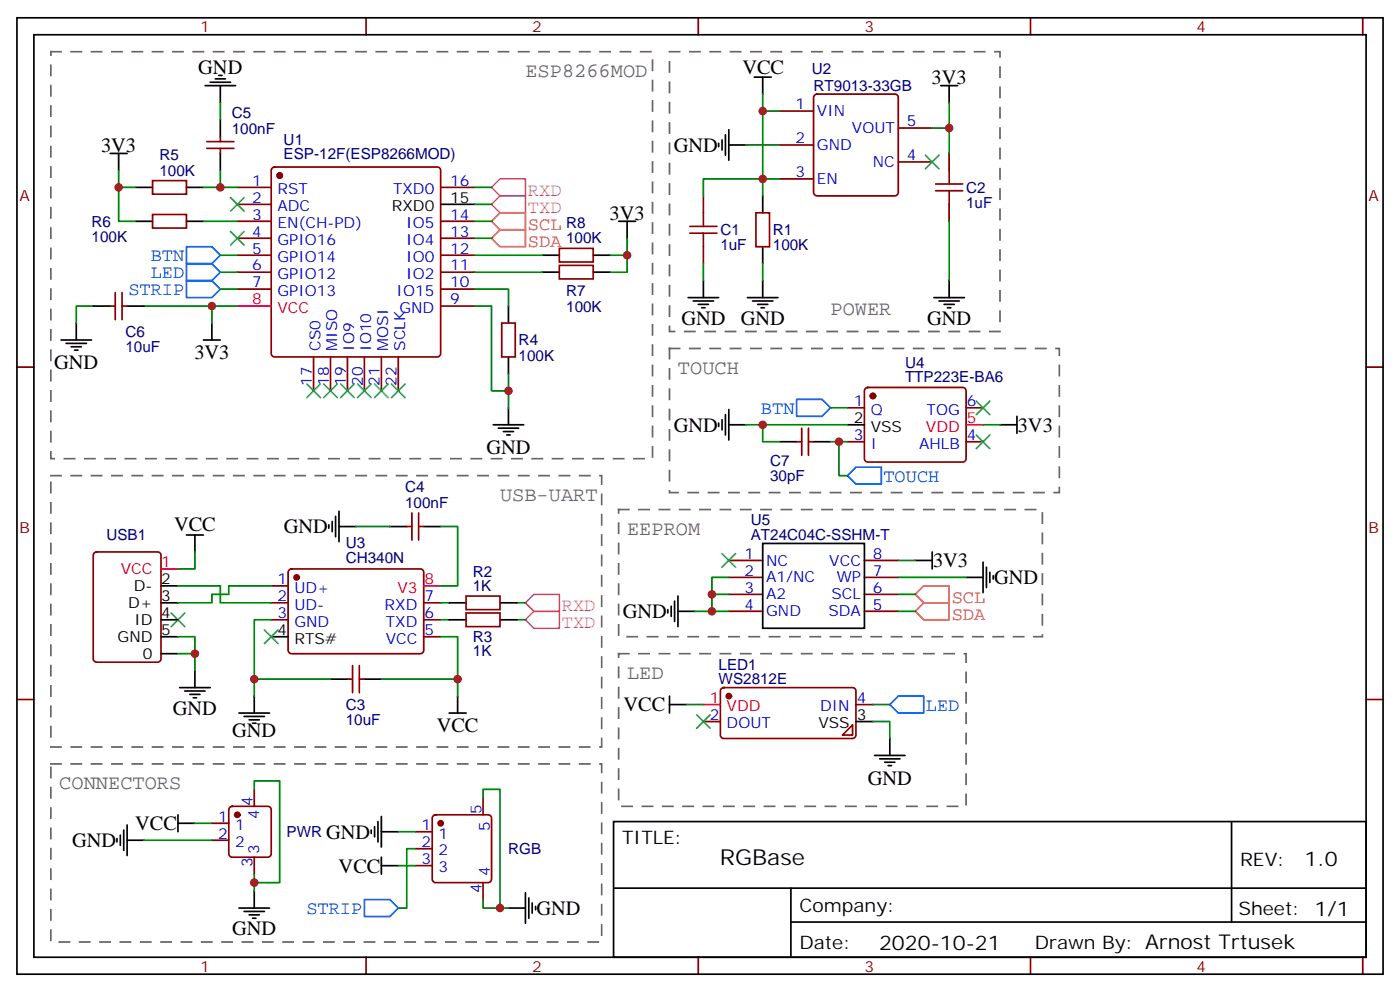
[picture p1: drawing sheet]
<svg xmlns="http://www.w3.org/2000/svg" width="291mm" height="206mm" viewBox="0 0 291 206" stroke-linecap="round" stroke-linejoin="round" font-family="sans-serif">
<g fill="none" stroke="#870000" stroke-width=".35">
<path d="M76.2 3.7v3.5M145.3 3.7v3.5M169.6 19.8l.4-.2h16.3a.71 .71 0 0 1 .7 .7v19.7a.76 .76 0 0 1-.7 .7h-16.3a.76 .76 0 0 1-.7-.7v-19.7zM214.5 3.7v3.5M283.6 3.7v3.5M31.7 37.6h7.1v2.8h-7.1zM43 30.9h5.7M43 29.5h5.7M45.9 28.4v1.1M45.9 30.9v1M49.4 39h7M56.7 35l.4-.3h33.9a.71 .71 0 0 1 .7 .8v38.1a.76 .76 0 0 1-.7 .7h-33.9a.76 .76 0 0 1-.7-.7v-38.1z"/>
<path d="M91.7 39h7.1M162.3 23.1h7M162.3 30.2h7M162.3 37.2h7M187 33.7h7M187 26.6h7M197.6 31.9v3.6M31.7 44.6h7.1v2.8h-7.1zM49.4 42.5h7M49.4 46h7M49.4 49.6h7M49.4 53.1h7"/>
<path d="M49.4 56.6h7M91.7 46h7.1M91.7 49.6h7.1M91.7 53.1h7.1M91.7 56.6h7.1M116.4 55.2h7.1v2.8h-7.1zM116.4 51.7h7.1v2.8h-7.1zM146.4 40.7v3.6M146.4 51.3v3.6M157.3 44.3h2.9v7h-2.9zM197.6 42.5v3.5M3.5 76.4h3.6"/>
<path d="M22.9 63.7h1.1M24 60.9v5.6M25.4 63.7h1.1M25.4 60.9v5.6M49.4 60.1h7M65.3 74.3v7M68.8 74.3v7M72.3 74.3v7M75.8 74.3v7M79.4 74.3v7M82.9 74.3v7M91.7 60.1h7.1"/>
<path d="M91.7 63.7h7.1M104.4 67.2h2.8v7.1h-2.8zM284.3 76.4h3.6M165.8 91.9h1.1M166.9 89.1v5.6M168.3 91.9h1M168.3 89.1v5.6M176.4 84.8h3.5M176.4 91.9h3.5M180.2 80.8l.4-.2h19.8a.71 .71 0 0 1 .7 .7v14.1a.76 .76 0 0 1-.7 .7h-19.8a.76 .76 0 0 1-.7-.7v-14.1zM201.1 84.8h3.5M201.1 91.9h3.5"/>
<path d="M19.6 115l.5-.2h12.7a.71 .71 0 0 1 .7 .7v21.6a.76 .76 0 0 1-.7 .7h-12.7a.76 .76 0 0 1-.7-.7v-21.6zM60.2 118.6l.5-.2h26.8a.71 .71 0 0 1 .7 .7v16.2a.76 .76 0 0 1-.7 .7h-26.8a.76 .76 0 0 1-.7-.7v-16.2zM84.7 109.5h1M85.7 106.7v5.7M87.1 106.7v5.7M87.1 109.5h1.1M151.7 116.6h7M179.9 116.6h7.1M56.4 121.9h3.6M56.4 125.4h3.6M56.4 128.9h3.6M73.4 138.5v5.6"/>
<path d="M74.8 138.5v5.6M88.2 125.4h3.5M88.2 128.9h3.5M88.2 132.5h3.5M97 124h7.1v2.8h-7.1zM97 127.5h7.1v2.9h-7.1zM151.7 120.1h7M151.7 123.6h7M151.7 127.2h7M179.9 120.1h7.1M179.9 123.6h7.1M179.9 127.2h7.1"/>
<path d="M3.5 145.5h3.6M72.3 141.3h1.1M74.8 141.3h1M146.4 150.1h3.5M150.2 143.3l.4-.2h26.8a.71 .71 0 0 1 .8 .7v9.1a.76 .76 0 0 1-.8 .7h-26.8a.76 .76 0 0 1-.7-.7v-9.1zM177.4 150.8v2.1h-2.1zM178.2 146.6h3.5M284.3 145.5h3.6M44.1 171.3h3.5M44.1 174.8h3.5M47.9 168l.4-.3h7.4a.71 .71 0 0 1 .7 .8v9.1a.76 .76 0 0 1-.7 .7h-7.4a.76 .76 0 0 1-.7-.7v-9.1zM52.9 164.2v3.5"/>
<path d="M52.9 178.3v3.6M86.4 176.6h3.6M86.4 173h3.6M90.2 169.7l.5-.2h10.9a.71 .71 0 0 1 .7 .7v12.7a.76 .76 0 0 1-.7 .7h-10.9a.76 .76 0 0 1-.7-.7v-12.7zM100.5 166v3.5M76.2 199.1v3.6M86.4 180.1h3.6M100.5 183.6v3.5M145.3 199.1v3.6M214.5 199.1v3.6M283.6 199.1v3.6"/>
</g>
<g fill="none" stroke="#000" stroke-width=".35">
<path d="M3.5 3.7h284.4v199h-284.4zM7.1 7.2h277.2v191.9h-277.2zM42.7 17.8h6.3M43.7 17.1h4.3M44.8 16.4h2.1M45.5 15.7h.7M45.9 17.8v3.5M157 16.1h3.5M158.7 16.1v3.5M195.8 17.8h3.5M197.6 17.8v3.5M22.9 31.9h3.6"/>
<path d="M24.7 31.9v3.6M28.2 39h3.5M38.8 39h3.5M45.9 24.9v3.5M45.9 31.9v3.6M149.6 29.8v.7M150.3 29.1v2.1M151 28v4.3M151.7 30.2h3.5M151.7 27v6.3M28.2 46h3.5M38.8 46h3.5"/>
<path d="M91.7 42.5h7.1M112.9 56.6h3.5M112.9 53.1h3.5M123.5 56.6h3.5M123.5 53.1h3.5M128.8 46h3.5M130.5 46v3.6M146.4 58.4v3.5M158.7 40.7v3.6M158.7 51.3v3.6M158.7 58.4v3.5M197.6 58.4v3.5"/>
<path d="M12.7 70.7h6.3M13.8 71.4h4.2M14.8 72.1h2.1M15.5 72.8h.7M15.9 67.2v3.5M19.4 63.7h3.5M26.5 63.7h3.5M42.3 70.7h3.6M44.1 67.2v3.5M105.8 63.7v3.5M105.8 74.3v3.5M143.2 61.9h6.4"/>
<path d="M144.3 62.6h4.2M145.3 63.3h2.2M146 64h.8M155.6 61.9h6.3M156.6 62.6h4.3M157.7 63.3h2.1M158.4 64h.7M194.4 61.9h6.3M195.4 62.6h4.3M196.5 63.3h2.1M197.2 64h.7M102.7 88.4h6.3"/>
<path d="M103.7 89.1h4.2M104.8 89.8h2.1M105.5 90.5h.7M105.8 84.8v3.6M149.6 88v.7M150.3 87.3v2.1M151 86.3v4.2M151.7 85.2v6.3M151.7 88.4h3.5M162.3 91.9h3.5M169.3 91.9h3.6M176.4 88.4h3.5"/>
<path d="M208.1 88.4h3.6M211.7 86.6v3.5M38.8 111.3h3.5M40.6 111.3v3.5M68.4 109.2v.7M69.1 108.5v2.1M69.8 107.4v4.3M70.6 109.5h3.5M70.6 106.4v6.3M81.1 109.5h3.6M88.2 109.5h3.5M158.7 113.1h21.2v17.6h-21.2z"/>
<path d="M190.5 116.6h3.5M194 114.8v3.6M204.6 116.9v6.4M205.3 118v4.2M206 119.1v2.1M206.7 119.8v.7M33.5 132.5h3.5M33.5 125.4h3.5M33.5 128.9h3.5M33.5 121.9h3.5M33.5 136h3.5M40.6 139.5v3.6"/>
<path d="M56.4 132.5h3.6M93.5 125.4h3.5M93.5 128.9h3.5M104.1 125.4h3.5M104.1 128.9h3.5M139 126.8v.7M139.7 126.1v2.1M140.4 125.1v4.2M141.1 127.2h3.5M141.1 124v6.4M201.1 120.1h3.5M37.4 143.1h6.3"/>
<path d="M38.5 143.8h4.2M39.5 144.5h2.1M40.2 145.2h.7M49.7 148.3h6.4M50.8 149h4.2M51.9 149.8h2.1M52.6 150.5h.7M52.9 144.8v3.5M68.8 141.3h3.5M75.8 141.3h3.6M93.5 148.3h3.5M95.2 144.8v3.5"/>
<path d="M139.3 146.6h3.6M139.3 144.8v3.5M178.2 150.1h3.5M182 157.2h6.4M183.1 157.9h4.2M184.1 158.6h2.2M184.9 159.3h.7M185.2 153.6v3.6M24.3 174.4v.8M25 173.7v2.2M25.8 172.7v4.2M26.5 174.8h3.5"/>
<path d="M26.5 171.6v6.4M37 171.3h3.6M37 169.5v3.5M77.3 172.7v.7M78 172v2.1M78.7 170.9v4.3M79.4 173h3.5M79.4 169.9v6.3M79.4 178.3v3.6M127.7 170.9h156.6v28.2h-156.6zM256.3 170.9v20.9M49.7 188.9h6.4"/>
<path d="M50.8 189.6h4.2M51.9 190.3h2.1M52.6 191h.7M52.9 185.4v3.5M79.4 180.1h3.5M105.8 188.9h3.6M109.4 185.7v6.4M110.1 186.8v4.2M110.8 187.9v2.1M111.5 188.6v.7M127.7 184.8h156.5M164.6 191.8h119.6"/>
<path d="M164.6 184.8v14.1"/>
</g>
<g fill="#870000" stroke="#870000" stroke-width=".35">
<circle cx="58.2" cy="36.5" r=".53"/>
<circle cx="61.7" cy="120.1" r=".53"/>
<circle cx="181.7" cy="82.4" r=".53"/>
<circle cx="151.7" cy="144.8" r=".53"/>
<circle cx="91.7" cy="171.3" r=".53"/>
<circle cx="49.4" cy="169.5" r=".53"/>
</g>
<path d="M49.4 63.7h7M201.1 88.4h3.5M33.5 118.4h3.5M88.2 121.9h3.5M146.4 146.6h3.5" fill="none" stroke="#f00" stroke-width=".35"/>
<g fill="none" stroke="#3c3" stroke-width=".35">
<path d="M192.6 32.3l2.8 2.8M195.4 32.3l-2.8 2.8M48 41.1l2.8 2.8M48 48.2l2.8 2.8M50.8 41.1l-2.8 2.8M50.8 48.2l-2.8 2.8M63.9 79.9l2.8 2.8M66.7 79.9l-2.8 2.8M67.4 79.9l2.8 2.8M70.2 79.9l-2.8 2.8M70.9 79.9l2.8 2.8M73.7 79.9l-2.8 2.8"/>
<path d="M74.4 79.9l2.9 2.8M77.3 79.9l-2.9 2.8M78 79.9l2.8 2.8M80.8 79.9l-2.8 2.8M81.5 79.9l2.8 2.8M84.3 79.9l-2.8 2.8M203.2 83.4l2.8 2.9M203.2 90.5l2.8 2.8M206 83.4l-2.8 2.9M206 90.5l-2.8 2.8M150.3 115.2l2.8 2.8M153.1 115.2l-2.8 2.8"/>
<path d="M35.6 127.5l2.9 2.9M38.5 127.5l-2.9 2.9M55 131.1l2.9 2.8M57.9 131.1l-2.9 2.8M145 148.7l2.8 2.8M147.8 148.7l-2.8 2.8"/>
</g>
<path d="M194.7 39.7h5.7M194.7 38.3h5.7M197.6 35.5v2.8M197.6 39.7v2.8M143.6 48.5h5.6M143.6 47.1h5.6M146.4 44.3v2.8M146.4 48.5v2.8" fill="none" stroke="#a10000" stroke-width=".35"/>
<g fill="none" stroke="#008700" stroke-width=".35">
<path d="M158.7 19.6v3.5M24.7 35.5v10.5h3.5M24.7 39h3.5M42.3 39h7.1M45.9 21.3v3.6M45.9 35.5v3.5M98.8 39h3.5M155.2 30.2h7.1M162.3 37.2h-15.9v3.5M162.3 23.1h-3.6v17.6M197.6 21.3v5.3h-3.6M197.6 26.6v5.3"/>
<path d="M42.3 46h7.1M45.9 53.1h3.5M45.9 56.6h3.5M98.8 53.1h14.1M98.8 56.6h14.1M98.8 46h3.5M98.8 42.5h3.5M98.8 49.6h3.5M127 53.1h3.5M130.5 49.6v7h-3.5M146.4 54.9v3.5M158.7 54.9v3.5"/>
<path d="M197.6 46v12.4M19.4 63.7h-3.5v3.5M30 63.7h14.1M45.9 60.1h3.5M49.4 63.7h-5.3v3.5M98.8 60.1h7v3.6M98.8 63.7h3.5v17.6h3.5M105.8 77.8v7M155.2 88.4h21.2M158.7 88.4v3.5h3.6M172.9 84.8h3.5M172.9 91.9h3.5"/>
<path d="M174.6 91.9v7.1h1.8M204.6 88.4h3.5M40.6 114.8v3.6h-3.6M74.1 109.5h7M91.7 109.5h3.5v12.4h-3.5M187 116.6h3.5M37 136h3.6v3.5M37 132.5h3.6v3.5M37 121.9h8.9v3.5h10.5M56.4 128.9h-3.5v12.4h15.9M56.4 121.9h-8.8v1.7h-3.5v1.8h-7.1M91.7 132.5h3.5v8.8h-15.8"/>
<path d="M91.7 125.4h1.8M91.7 128.9h1.8M107.6 125.4h1.8M107.6 128.9h1.8M144.6 127.2h7.1M148.2 123.6h3.5M151.7 120.1h-3.5v7.1M187 127.2h3.5M187 123.6h3.5M187 120.1h14.1M52.9 141.3v3.5M95.2 141.3v3.5"/>
<path d="M142.9 146.6h3.5M181.7 150.1h3.5v3.5M181.7 146.6h3.5M30 174.8h14.1M40.6 171.3h3.5M52.9 164.2v-1.7h5.3v21.1h-5.3M82.9 173h3.5M86.4 176.6h-1.7v12.3h-1.8M100.5 166v-1.8h3.6v24.7h-3.6v-1.8M52.9 181.9v3.5M82.9 180.1h3.5M104.1 188.9h1.7"/>
</g>
<path d="M10.6 10.8h125.2v84.6h-125.2zM139.3 10.8h68.8v58.2h-68.8zM139.3 72.5h81.2v30h-81.2zM10.6 99h114.6v56.4h-114.6zM128.8 106h88.2v26.5h-88.2zM128.8 136h72.3v31.7h-72.3zM10.6 158.9h114.6v37.1h-114.6z" fill="none" stroke="#666" stroke-width=".35" stroke-dasharray="2.1 2.1"/>
<path d="M104.1 37.2h5.3v3.5h-5.3l-1.8-1.7zM104.1 40.7h5.3v3.6h-5.3l-1.8-1.8zM109.4 128.9l1.7-1.7h5.3v3.5h-5.3zM111.1 123.6h5.3v3.6h-5.3l-1.7-1.8z" fill="none" stroke="#f0f" stroke-width=".35"/>
<path d="M104.1 44.3h5.3v3.5h-5.3l-1.8-1.8zM104.1 47.8h5.3v3.5h-5.3l-1.8-1.7zM192.3 121.9h5.3v3.5h-5.3l-1.8-1.8zM192.3 125.4h5.3v3.5h-5.3l-1.8-1.7z" fill="none" stroke="#f60" stroke-width=".35"/>
<path d="M38.8 51.3h5.3l1.8 1.8-1.8 1.8h-5.3zM38.8 54.9h5.3l1.8 1.7-1.8 1.8h-5.3zM38.8 58.4h5.3l1.8 1.7-1.8 1.8h-5.3zM165.8 83.1h5.3l1.8 1.7-1.8 1.8h-5.3zM178.2 97.2h5.2v3.5h-5.2l-1.8-1.7zM187 144.8h5.3v3.5h-5.3l-1.8-1.7zM75.8 187.1h5.3l1.8 1.8-1.8 1.8h-5.3z" fill="none" stroke="#06f" stroke-width=".35"/>
<g fill="#c00">
<circle cx="158.8" cy="37.2" r=".88"/>
<circle cx="158.8" cy="23.1" r=".88"/>
<circle cx="197.6" cy="26.6" r=".88"/>
<circle cx="52.9" cy="141.3" r=".88"/>
<circle cx="95.3" cy="141.3" r=".88"/>
<circle cx="105.8" cy="81.3" r=".88"/>
<circle cx="130.5" cy="53.1" r=".88"/>
<circle cx="24.7" cy="39" r=".88"/>
<circle cx="45.9" cy="39" r=".88"/>
<circle cx="44.1" cy="63.7" r=".88"/>
<circle cx="158.8" cy="88.4" r=".88"/>
<circle cx="148.2" cy="127.2" r=".88"/>
<circle cx="148.2" cy="123.6" r=".88"/>
<circle cx="40.6" cy="136" r=".88"/>
<circle cx="52.9" cy="183.6" r=".88"/>
<circle cx="104.1" cy="188.9" r=".88"/>
<circle cx="174.6" cy="91.9" r=".88"/>
</g>
<text font-size="4.6" x="149.8" y="179.9">RGBase</text>
<g font-size="4.2">
<text x="41.3" y="15.3">GND</text>
<text x="154.5" y="15.3">VCC</text>
<text x="193.9" y="17.5">3V3</text>
<text x="21" y="31.6">3V3</text>
<text x="140.2" y="31.6">GND</text>
<text x="126.9" y="45.7">3V3</text>
<text x="141.8" y="67.6">GND</text>
<text x="154.2" y="67.6">GND</text>
<text x="193" y="67.6">GND</text>
<text x="11.3" y="76.8">GND</text>
<text x="40.4" y="74.7">3V3</text>
<text x="140.2" y="89.8">GND</text>
<text x="211.8" y="89.8">3V3</text>
<text x="101.2" y="94.5">GND</text>
<text x="36.2" y="110.5">VCC</text>
<text x="59.1" y="111">GND</text>
<text x="194.2" y="118">3V3</text>
<text x="206.9" y="121.5">GND</text>
<text x="129.6" y="128.6">GND</text>
<text x="36" y="148.7">GND</text>
<text x="129.8" y="148">VCC</text>
<text x="48.3" y="153.3">GND</text>
<text x="90.9" y="152.3">VCC</text>
<text x="180.7" y="163.3">GND</text>
<text x="28.2" y="172.7">VCC</text>
<text x="15" y="176.2">GND</text>
<text x="67.9" y="174.4">GND</text>
<text x="70.5" y="181.5">VCC</text>
<text x="271.5" y="180.2">1.0</text>
<text x="111.7" y="190.4">GND</text>
<text x="48.3" y="194.6">GND</text>
<text x="183" y="197.5">2020-10-21</text>
</g>
<g font-size="4.2" fill="#666">
<text x="109.4" y="16.1">ESP8266MOD</text>
<text x="172.9" y="65.4">POWER</text>
<text x="141.1" y="77.8">TOUCH</text>
<text x="104.1" y="104.2">USB-UART</text>
<text x="130.5" y="111.3">EEPROM</text>
<text x="130.5" y="141.3">LED</text>
<text x="12.3" y="164.2">CONNECTORS</text>
</g>
<g font-size="3.9" fill="#f0f">
<text x="109.9" y="40.7">RXD</text>
<text x="109.9" y="44.3">TXD</text>
<text x="116.9" y="127.2">RXD</text>
<text x="116.9" y="130.7">TXD</text>
</g>
<g font-size="3.9" fill="#f60">
<text x="109.9" y="47.8">SCL</text>
<text x="109.9" y="51.3">SDA</text>
<text x="198.1" y="125.4">SCL</text>
<text x="198.1" y="128.9">SDA</text>
</g>
<g font-size="3.9" fill="#06f">
<text x="31.4" y="54.4">BTN</text>
<text x="31.4" y="57.9">LED</text>
<text x="26.7" y="61.4">STRIP</text>
<text x="158.4" y="86.1">BTN</text>
<text x="183.9" y="100.2">TOUCH</text>
<text x="192.7" y="147.9">LED</text>
<text x="63.8" y="190.2">STRIP</text>
</g>
<g font-size="3.9">
<text x="129.5" y="175.5">TITLE:</text>
<text x="258.1" y="180.2">REV:</text>
<text x="166.4" y="189.7">Company:</text>
<text x="257.7" y="190.3">Sheet: 1/1</text>
<text x="166.4" y="197.4">Date:</text>
<text x="215.4" y="197.5">Drawn By: Arnost Trtusek</text>
</g>
<g font-size="3.2" fill="#800">
<text x="41.6" y="6.7">1</text>
<text x="110.8" y="6.7">2</text>
<text x="179.9" y="6.7">3</text>
<text x="249.1" y="6.7">4</text>
<text x="4.1" y="41.8">A</text>
<text x="284.9" y="41.8">A</text>
<text x="4.1" y="110.9">B</text>
<text x="284.9" y="110.9">B</text>
<text x="41.6" y="202.1">1</text>
<text x="110.8" y="202.1">2</text>
<text x="179.9" y="202.1">3</text>
<text x="249.1" y="202.1">4</text>
</g>
<g font-size="3.2" fill="#000080">
<text x="169" y="15.4">U2</text>
<text x="169.3" y="18.9">RT9013-33GB</text>
<text x="48.2" y="27.8">100nF</text>
<text x="48.2" y="24.6">C5</text>
<text x="33.2" y="33.3">R5</text>
<text x="59" y="33.1">ESP-12F(ESP8266MOD)</text>
<text x="59" y="30.1">U1</text>
<text x="33.2" y="36.5">100K</text>
<text x="201.1" y="40.2">C2</text>
<text x="19.1" y="47.2">R6</text>
<text x="117.8" y="47.4">R8</text>
<text x="201.1" y="43.3">1uF</text>
<text x="19.1" y="50.4">100K</text>
<text x="117.8" y="50.6">100K</text>
<text x="149.9" y="52.1">1uF</text>
<text x="149.9" y="49">C1</text>
<text x="160.9" y="52.1">100K</text>
<text x="160.9" y="49">R1</text>
<text x="117.8" y="64.8">100K</text>
<text x="117.8" y="61.6">R7</text>
<text x="26.1" y="70.1">C6</text>
<text x="108" y="71.9">R4</text>
<text x="26.1" y="73.2">10uF</text>
<text x="107.9" y="75.1">100K</text>
<text x="188.4" y="76.6">U4</text>
<text x="188.4" y="79.6">TTP223E-BA6</text>
<text x="160.3" y="100.1">30pF</text>
<text x="160.3" y="97">C7</text>
<text x="84.3" y="105.7">100nF</text>
<text x="84.3" y="102.4">C4</text>
<text x="22.2" y="112.4">USB1</text>
<text x="72" y="113.9">U3</text>
<text x="156.3" y="112.4">AT24C04C-SSHM-T</text>
<text x="156.3" y="109.2">U5</text>
<text x="72" y="117.1">CH340N</text>
<text x="98.4" y="122.9">1K</text>
<text x="98.4" y="120">R2</text>
<text x="98.4" y="136.5">1K</text>
<text x="98.4" y="133.6">R3</text>
<text x="149.6" y="142.4">WS2812E</text>
<text x="149.6" y="139.5">LED1</text>
<text x="72" y="147.7">C3</text>
<text x="72" y="150.8">10uF</text>
<text x="59.7" y="174.2">PWR</text>
<text x="105.8" y="177.7">RGB</text>
</g>
<g font-size="3.2" fill="#00f">
<text x="165.6" y="22.8">1</text>
<text x="165.6" y="29.8">2</text>
<text x="170" y="24.2">VIN</text>
<text x="177.3" y="27.7">VOUT</text>
<text x="188.7" y="26.3">5</text>
<text x="170" y="31.2">GND</text>
<text x="181.7" y="34.7">NC</text>
<text x="188.7" y="33.3">4</text>
<text x="52.5" y="38.6">1</text>
<text x="57.7" y="40.4">RST</text>
<text x="81.8" y="40.4">TXD0</text>
<text x="93.7" y="38.6">16</text>
<text x="165.6" y="36.9">3</text>
<text x="170" y="38.3">EN</text>
<text x="52.5" y="42.2">2</text>
<text x="52.5" y="45.7">3</text>
<text x="57.7" y="43.9">ADC</text>
<text x="57.7" y="47.4">EN(CH-PD)</text>
<text x="84.6" y="47.4">IO5</text>
<text x="93.7" y="45.7">14</text>
<text x="52.5" y="49.2">4</text>
<text x="52.5" y="52.7">5</text>
<text x="57.7" y="51">GPIO16</text>
<text x="84.6" y="51">IO4</text>
<text x="93.7" y="52.7">12</text>
<text x="93.7" y="49.2">13</text>
<text x="52.5" y="56.3">6</text>
<text x="52.5" y="59.8">7</text>
<text x="57.7" y="54.5">GPIO14</text>
<text x="57.7" y="58">GPIO12</text>
<text x="84.6" y="58">IO2</text>
<text x="84.6" y="54.5">IO0</text>
<text x="93.7" y="59.8">10</text>
<text x="93.7" y="56.3">11</text>
<text x="57.7" y="61.6">GPIO13</text>
<text x="82.6" y="61.6">IO15</text>
<text x="83.1" y="65.1">GND</text>
<text x="93.7" y="63.3">9</text>
<text x="66.7" y="73" transform="rotate(-90 66.7 73)">CS0</text>
<text x="70.2" y="73" transform="rotate(-90 70.2 73)">MISO</text>
<text x="73.7" y="73" transform="rotate(-90 73.7 73)">IO9</text>
<text x="77.3" y="73" transform="rotate(-90 77.3 73)">IO10</text>
<text x="80.8" y="73" transform="rotate(-90 80.8 73)">MOSI</text>
<text x="84.3" y="73" transform="rotate(-90 84.3 73)">SCLK</text>
<text x="64.9" y="80.2" transform="rotate(-90 64.9 80.2)">17</text>
<text x="68.4" y="80.2" transform="rotate(-90 68.4 80.2)">18</text>
<text x="72" y="80.2" transform="rotate(-90 72 80.2)">19</text>
<text x="75.5" y="80.2" transform="rotate(-90 75.5 80.2)">20</text>
<text x="79" y="80.2" transform="rotate(-90 79 80.2)">21</text>
<text x="82.5" y="80.2" transform="rotate(-90 82.5 80.2)">22</text>
<text x="177.7" y="84.5">1</text>
<text x="181.2" y="86.3">Q</text>
<text x="192.9" y="86.3">TOG</text>
<text x="201.3" y="84.5">6</text>
<text x="177.7" y="91.5">3</text>
<text x="181.2" y="93.3">I</text>
<text x="191.3" y="93.3">AHLB</text>
<text x="201.3" y="91.5">4</text>
<text x="155" y="116.2">1</text>
<text x="155" y="119.8">2</text>
<text x="159.5" y="117.7">NC</text>
<text x="172.6" y="117.7">VCC</text>
<text x="181.7" y="119.8">7</text>
<text x="181.7" y="116.2">8</text>
<text x="57.8" y="121.5">1</text>
<text x="57.8" y="125.1">2</text>
<text x="61.3" y="123.3">UD+</text>
<text x="88.4" y="125.1">7</text>
<text x="155" y="123.3">3</text>
<text x="159.5" y="121.2">A1/NC</text>
<text x="159.5" y="124.7">A2</text>
<text x="173.1" y="124.7">SCL</text>
<text x="174.2" y="121.2">WP</text>
<text x="181.7" y="123.3">6</text>
<text x="57.8" y="128.6">3</text>
<text x="61.3" y="126.8">UD-</text>
<text x="61.3" y="130.4">GND</text>
<text x="80.1" y="126.8">RXD</text>
<text x="80.3" y="130.4">TXD</text>
<text x="88.4" y="128.6">6</text>
<text x="155" y="126.8">4</text>
<text x="159.5" y="128.2">GND</text>
<text x="172.4" y="128.2">SDA</text>
<text x="181.7" y="126.8">5</text>
<text x="80.3" y="133.9">VCC</text>
<text x="88.4" y="132.1">5</text>
<text x="147.7" y="149.8">2</text>
<text x="170.7" y="148">DIN</text>
<text x="178.3" y="146.2">4</text>
<text x="151.2" y="151.5">DOUT</text>
<text x="52.6" y="167.7" transform="rotate(-90 52.6 167.7)">4</text>
<text x="45.4" y="170.9">1</text>
<text x="48.9" y="172.7">1</text>
<text x="54" y="170.5" transform="rotate(-90 54 170.5)">4</text>
<text x="87.8" y="172.7">1</text>
<text x="100.2" y="169.3" transform="rotate(-90 100.2 169.3)">5</text>
<text x="102" y="172.8" transform="rotate(-90 102 172.8)">5</text>
<text x="45.4" y="174.4">2</text>
<text x="48.9" y="176.2">2</text>
<text x="54" y="177.6" transform="rotate(-90 54 177.6)">3</text>
<text x="87.8" y="179.7">3</text>
<text x="87.8" y="176.2">2</text>
<text x="91.3" y="178">2</text>
<text x="91.3" y="174.4">1</text>
<text x="52.6" y="180.3" transform="rotate(-90 52.6 180.3)">3</text>
<text x="91.3" y="181.5">3</text>
<text x="100.2" y="185.8" transform="rotate(-90 100.2 185.8)">4</text>
<text x="102" y="182.3" transform="rotate(-90 102 182.3)">4</text>
</g>
<g font-size="3.2">
<text x="81.6" y="43.9">RXD0</text>
<text x="93.7" y="42.2">15</text>
<text x="177.7" y="88">2</text>
<text x="181.2" y="89.8">VSS</text>
<text x="27.9" y="122.9">D-</text>
<text x="33.5" y="121.5">2</text>
<text x="33.5" y="125.1">3</text>
<text x="26.7" y="126.5">D+</text>
<text x="28" y="130">ID</text>
<text x="33.5" y="128.6">4</text>
<text x="24.5" y="133.5">GND</text>
<text x="29.7" y="137.1">0</text>
<text x="33.5" y="132.1">5</text>
<text x="57.8" y="132.1">4</text>
<text x="61.3" y="133.9">RTS#</text>
<text x="178.3" y="149.8">3</text>
<text x="170.3" y="151.5">VSS</text>
</g>
<g font-size="3.2" fill="#f00">
<text x="52.5" y="63.3">8</text>
<text x="57.7" y="65.1">VCC</text>
<text x="192.7" y="89.8">VDD</text>
<text x="201.3" y="88">5</text>
<text x="25.1" y="119.4">VCC</text>
<text x="33.5" y="118">1</text>
<text x="82.7" y="123.3">V3</text>
<text x="88.4" y="121.5">8</text>
<text x="147.7" y="146.2">1</text>
<text x="151.2" y="148">VDD</text>
</g>
</svg>
